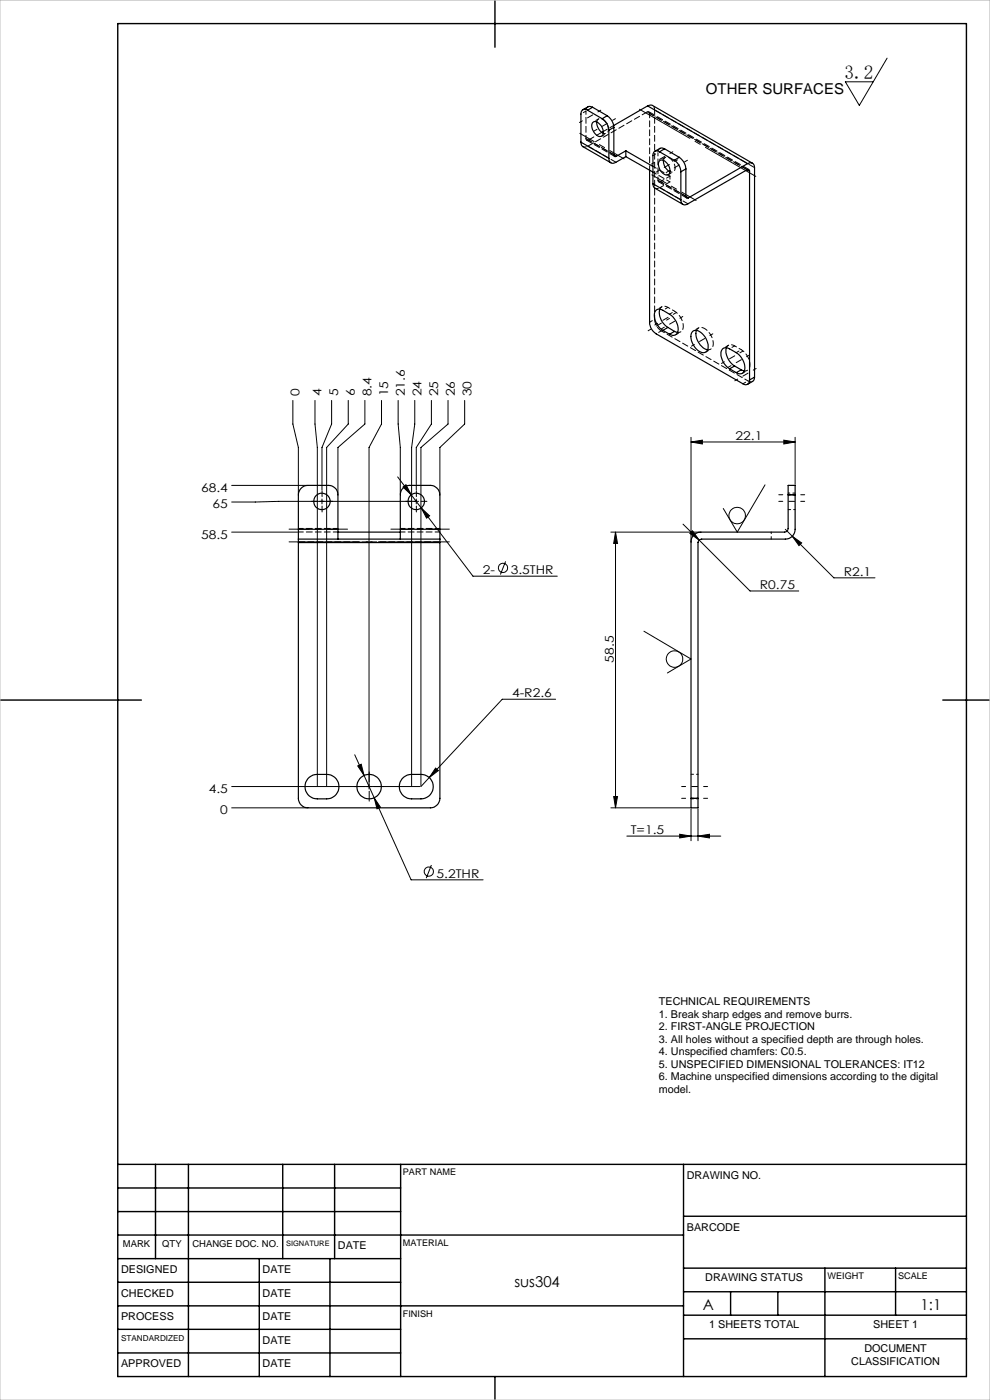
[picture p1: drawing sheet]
<svg xmlns="http://www.w3.org/2000/svg" width="210mm" height="297mm" viewBox="0 0 210 297" stroke-linecap="round" stroke-linejoin="round" font-family="sans-serif">
<g fill="none" stroke="#000" stroke-width=".21">
<path d="M188.2 12.3l-5.9 10.1-3-5h5.9M62.1 84.9v5.1l1.2 4.9v9.9M66.8 84.9v5.1l.5 4.9v71.8M70.3 84.9v5.1l-2 4.9v9M73.9 84.9v5.1l-4.6 4.9v71.8M77.4 84.9v5.1l-5.7 4.9v9.9M80.9 84.9v5.1l-2.6 4.9v72.5M84.5 84.9v5.1l.4 4.9v9.9M88 84.9v5.1l-.7 4.9v71.8M91.5 84.9v5.1l-3.2 4.9v9M95 84.9v5.1l-5.7 4.9v71.8M98.6 84.9v5.1l-5.3 4.9v9.9"/>
<path d="M146.6 93.8l2.4-.4v.8zM146.6 92.8v22M146.6 93.8h22.1M166.3 93.4l2.4 .4-2.4 .4zM168.7 92.8v10M49.1 112.9h14M49.1 103h16M68.3 105.9v1M84.3 101.2l2.9 3.8M85.5 103.3l.6-.5 1.1 2.2zM87.2 105l13.1 17.2h17.9M88.3 105.9v1"/>
<path d="M88.8 106.4l-39.7 .1M89.4 107.8l1.7 1.6-.6 .5zM107.2 119.1l-1 2.8M129.6 112.9h18.9M130.6 112.9v58.5M130.6 112.9l.4 2.4h-.8zM144.9 111.2l3.4 3.4M146.3 113.2l.6-.6 1.4 2zM148.3 114.6l10.8 10.8h10.3M162.3 102.9l-5.9 10-3-5M166.6 112.3l10.3 10.3h8.7M168.1 113.8l1.9 1.4-.5 .5z"/>
<path d="M136.6 133.9l10 5.9-5 3M117.9 148.3h-11.4l-15.4 16.7M49.1 166.9h40M49.1 171.4h16M75.2 160.1l12 26.6h15.3M75.9 162.5l.7-.4 .6 2.4zM79.4 169.3l1.3 2-.7 .3zM91.1 165l-1.8 1.9M92.4 162.9l.6 .6-1.9 1.5zM129.6 171.4h16.8M130.2 169h.8l-.4 2.4zM133 177.4h19.9"/>
<path d="M144.2 177l2.4 .4-2.4 .4zM146.6 171.6v6.8M148.1 177.4l2.4-.4v.8zM148.1 171.6v6.8M91.5 183.5l-1.1 2.8"/>
<circle cx="156.4" cy="109.4" r="1.75"/>
<circle cx="106.7" cy="120.5" r=".99"/>
<circle cx="143.1" cy="139.8" r="1.74"/>
<circle cx="91" cy="184.9" r=".98"/>
</g>
<path d="M61.3 112.3h12.4M82.9 112.3h12.4" fill="none" stroke="#000" stroke-width=".21" stroke-dasharray="15.2 1.3 1.3 1.3" stroke-dashoffset="10.9"/>
<path d="M61.3 115h34" fill="none" stroke="#000" stroke-width=".21" stroke-dasharray="15.2 1.3 1.3 1.3" stroke-dashoffset=".1"/>
<path d="M67.3 106.4h-1.2M68.3 105.4v-1.3M68.3 107.4v1.2M69.3 106.4h1.3M87.3 106.4h-1.2M88.3 105.4v-1.3M88.3 107.4v1.2M89.3 106.4h1.3M77.3 166.9h-2.1M78.3 165.9v-2.1M78.3 167.9v2.1M79.3 166.9h2.1" fill="none" stroke="#000" stroke-width=".21" stroke-dasharray="15.2 1.3 1.3 1.3"/>
<path d="M127.4 23.4l-4.5 2.6M130.6 25.2l-4.6 2.6M142.7 32.2l-4.5 2.6M143.7 33.9l-4.5 2.6M145.8 34l-4.5 2.6M137.5 70.2l4.5-2.6M138.9 68.9l4.5-2.6M140.3 69.8l4.5-2.7M146.7 73.4l4.5-2.6M153 77.1l4.6-2.6M154.5 77.9l4.5-2.6M155.9 80.8l4.5-2.6" fill="none" stroke="#000" stroke-width=".21" stroke-dasharray="15.2 1.3 1.3 1.3" stroke-dashoffset="14.5"/>
<path d="M123 28.3l9.4 5.4M138.3 37.1l9.4 5.4" fill="none" stroke="#000" stroke-width=".21" stroke-dasharray="15.2 1.3 1.3 1.3" stroke-dashoffset="11.7"/>
<path d="M135.6 23.2l24.7 14.2" fill="none" stroke="#000" stroke-width=".21" stroke-dasharray="15.2 1.3 1.3 1.3" stroke-dashoffset="2.9"/>
<path d="M165.2 105h5.5M165.2 106.4h5.5M150.1 169.4h-5.5M150.1 166.9h-5.5" fill="none" stroke="#000" stroke-width=".21" stroke-dasharray="15.2 1.3 1.3 1.3" stroke-dashoffset="14.4"/>
<g fill="none" stroke="#000" stroke-width=".3">
<path d="M25 5h180v287h-180zM105 0v10M0 148.5h30M200 148.5h10M25 247h180M25 257h60M25 252h60M33 247v20M40 247v45M60 247v20M71 247v20M85 247v45"/>
<path d="M145 247v45M145 258h60M25 277h120M25 272h60M25 267h60M25 262h120M55 267v25M70 267v25M145 279h60M145 269h60M145 274h60M155 274v5"/>
<path d="M165 274v5M175 269v23M190 269v10M25 287h60M25 282h60M105 292v5M145.1 284h60"/>
</g>
<path d="M0 0h210v297h-210z" fill="none" stroke="#c0c0c0" stroke-width=".21"/>
<g fill="#000">
<path d="M130.6 112.9l.4 2.4h-.8zM130.2 169h.8l-.4 2.4z"/>
<path d="M92.4 162.9l-1.3 2.1 1.9-1.5zM75.9 162.5l1.3 2-.6-2.4zM79.4 169.3l.6 2.3 .7-.3zM85.5 103.3l1.7 1.7-1.1-2.2zM89.4 107.8l1.1 2.1 .6-.5zM168.1 113.8l1.4 1.9 .5-.5zM146.3 113.2l2 1.4-1.4-2z"/>
<path d="M144.2 177l2.4 .4-2.4 .4zM148.1 177.4l2.4-.4v.8zM146.6 93.8l2.4-.4v.8zM166.3 93.4l2.4 .4-2.4 .4z"/>
</g>
<g fill="none" stroke="#000" stroke-width=".25">
<path d="M123.2 30.2l.1 .6 .3 .3 6 3.4M123.2 30.2l6 3.4M124.6 23.4a.85 .85 0 0 0-1-.1 .85 .85 0 0 0-.4 .9v6M124.6 23.4l3.1 1.8M125.7 26a1.02 1.02 0 0 1 1.6 .5 1.98 1.98 0 0 1 .4 2.3 1.4 1.4 0 0 1-1.8-1l-.4-1zM125.7 22.8l-.8-.2-1.3 .7M125.7 22.8l-1.1 .6M125.7 22.8l3.1 1.7M126.6 25.9a2.76 2.76 0 0 0 1.4 2.4M127.7 25.2a3.2 3.2 0 0 1 1.5 2.4M128 27.9l-.4 .2M128.8 24.5a3.2 3.2 0 0 1 1.4 2.5"/>
<path d="M128.8 24.5l-1.1 .7M129.2 27.6v6M130.2 32.8a.33 .33 0 0 0 .2 .4 .33 .33 0 0 0 .3 0M130.2 27l-1 .6M130.2 27v5.8M130.2 32.8l.5 .4M132.8 33.2l-2.2 1.2a.9 .9 0 0 1-1 .1 .9 .9 0 0 1-.4-.9M132.8 32l5.7 3.3M132.8 32l-2.1 1.2M132.8 32v1.2M132.8 33.2l5.7 3.3M137.4 22.5l.5-.2 .5 .1 21.2 12.2"/>
<path d="M137.4 22.5l21.2 12.2M137.4 22.5l-7.2 4.1M137.8 36.1v32.3a2.97 2.97 0 0 0 1.4 2.4l18.4 10.6a.86 .86 0 0 0 1 .1 .86 .86 0 0 0 .4-.9M138.5 39l.1 .6 .3 .3 6 3.5M138.5 39l5.9 3.4M139.9 32.2a.85 .85 0 0 0-1-.1 .85 .85 0 0 0-.4 .9v6M139.9 32.2l3.1 1.8M140 34a1.74 1.74 0 0 1 2 1.6l.1 .3a.84 .84 0 0 1-.3 1.1 .84 .84 0 0 1-1.1-.2 2.1 2.1 0 0 1-.7-2.8zM140.7 34a2.58 2.58 0 0 0 1.4 2.4M141 31.6l-.8-.2-1.3 .7M141 31.6l-1.1 .6M141 31.6l3.1 1.8"/>
<path d="M143 34a3.2 3.2 0 0 1 1.4 2.4M144.1 33.4a3.2 3.2 0 0 1 1.4 2.4M144.1 33.4l-1.1 .6M144.4 36.4v6M145.5 35.8l-1.1 .6M145.5 35.8v5.9M158.5 36l-12.6 7.2a.9 .9 0 0 1-1 .2 .9 .9 0 0 1-.5-1M158.5 36a.32 .32 0 0 1 .4 0 .32 .32 0 0 1 .1 .3M158.5 36l.5 .3M158.6 34.7a.92 .92 0 0 1 1-.1 .92 .92 0 0 1 .5 1v44.4M158.6 34.7l-12.6 7.3M159 36.3v44.3"/>
<path d="M145.5 41.7a.33 .33 0 0 0 .1 .3 .33 .33 0 0 0 .4 0M145.5 41.7l.5 .3M139.9 65.6a3.7 3.7 0 0 0 1.8 3.9M140.6 70.1a3.5 3.5 0 0 1-1.6-4.1 1.12 1.12 0 0 1 1.6-.2 5.6 5.6 0 0 1 2.6 2 2.65 2.65 0 0 1 .2 3.1 1.14 1.14 0 0 1-1.4 0M140.6 70.1l1.4 .8M141.7 69.5l-1.1 .6M141.7 69.5l1.4 .8M143.1 70.3l.7 .2M143.1 70.3l-1.1 .6M147 70.3a1.79 1.79 0 0 1 2.3 .9 2.72 2.72 0 0 1 .5 3.4 2.02 2.02 0 0 1-2.6-1.2 2.7 2.7 0 0 1-.2-3.1zM147.7 70.1a3.5 3.5 0 0 0 2.4 4.1M154.1 73.8a3.7 3.7 0 0 0 1.7 3.8"/>
<path d="M154.8 78.2a3.7 3.7 0 0 1-1.8-3.8 1.08 1.08 0 0 1 1.8-.4 5.3 5.3 0 0 1 2.5 2 2.7 2.7 0 0 1 .3 3.1l-.8 .2-.6-.2M154.8 78.2l1.4 .9M155.8 77.6l-1 .6M155.8 77.6l1.4 .9M157.2 78.5l.7 .2M157.2 78.5l-1 .6M160.1 80l-.3 .8-1.2 .7M160.1 80l-1.1 .6M63.3 112.3v-7.3a2.05 2.05 0 0 1 2-2h4.4a1.99 1.99 0 0 1 2 2v7.3M63.3 112.3v2.1M63.3 114.4v.7M63.3 115.1v54.3a2.05 2.05 0 0 0 2 2h26a2.05 2.05 0 0 0 2-2v-54.3"/>
<path d="M63.3 112.3h8.4M63.3 114.4h30M63.3 115.1h30M71.7 112.3v2.1M71.7 112.9h13.2M84.9 112.3v-7.3a1.99 1.99 0 0 1 2-2h4.4a2.05 2.05 0 0 1 2 2v7.3M84.9 112.3v2.1M84.9 112.3h8.4M93.3 112.3v2.1M93.3 114.4v.7M167.2 105v7.1a.78 .78 0 0 1-.8 .8h-17.7a2.05 2.05 0 0 0-2.1 2.1v54.4M167.2 105v-2h1.5v2"/>
<path d="M167.2 105h1.5M168.7 105v7.3a2.05 2.05 0 0 1-2.1 2.1h-17.8a.78 .78 0 0 0-.7 .7v54.3M65.3 165.2l.3-.3a2.42 2.42 0 0 1 1.7-.6 4.9 4.9 0 0 1 3.3 .3 2.59 2.59 0 0 1 1.2 3 2.59 2.59 0 0 1-2.5 1.9 4.9 4.9 0 0 1-3.3-.4 2.59 2.59 0 0 1-.7-3.9zM85.3 165.2l.3-.3a2.42 2.42 0 0 1 1.7-.6 4.9 4.9 0 0 1 3.3 .3 2.59 2.59 0 0 1 1.2 3 2.59 2.59 0 0 1-2.5 1.9 4.9 4.9 0 0 1-3.3-.4 2.59 2.59 0 0 1-.7-3.9zM146.6 169.4v2h1.5v-2M146.6 169.4h1.5"/>
<circle cx="68.3" cy="106.4" r="1.75"/>
<circle cx="88.3" cy="106.4" r="1.75"/>
<circle cx="78.3" cy="166.9" r="2.59"/>
</g>
<path d="M63.3 112.9h8.4M71.7 112.1h-8.4M84.9 112.9h8.4M93.3 112.1h-8.4" fill="none" stroke="#000" stroke-width=".21" stroke-dasharray="1.3 .6" stroke-dashoffset=".2"/>
<path d="M124.8 29.7l2.9-1.6M93.3 115h-30" fill="none" stroke="#000" stroke-width=".21" stroke-dasharray="1.3 .6" stroke-dashoffset="-.1"/>
<path d="M124.3 29.4a.32 .32 0 0 0 .1 .3 .32 .32 0 0 0 .4 0M124.8 29.7l5.4 3.1M129.1 27.5a2.29 2.29 0 0 0-2-2.3l-.3 .2-.2 .4M137.8 24.1a.32 .32 0 0 0-.2-.4 .32 .32 0 0 0-.3 0M139.6 38.2a.32 .32 0 0 0 .1 .4 .32 .32 0 0 0 .4-.1M140.1 38.5l2-1.1M140.1 38.5l5.4 3.1M142.1 38.6l-2.1 1.2M143.2 35.6a2.29 2.29 0 0 0-1.9-2.3l-.4 .3-.2 .4" fill="none" stroke="#000" stroke-width=".21" stroke-dasharray="1.3 .6" stroke-dashoffset=".4"/>
<path d="M128 28.3h.2a.73 .73 0 0 0 .9-.8M142.1 36.4l.2 .1a.73 .73 0 0 0 .9-.9M141.7 65.2l1.4 .8M155.8 73.4l1.4 .8M163.6 114.4v-1.5M167.2 105h1.5M167.2 108.1h1.5M168.7 105h-1.5M168.7 104.6h-1.5M146.6 169.5h1.5M146.6 164.3h1.5M146.6 169.4h1.5" fill="none" stroke="#000" stroke-width=".21" stroke-dasharray="1.3 .6" stroke-dashoffset=".8"/>
<g fill="none" stroke="#000" stroke-width=".21" stroke-dasharray="1.3 .6" stroke-dashoffset=".6">
<path d="M123.7 31.1l.5 .1 .5-.2M124.3 23.6l-1.1 .6M124.3 29.4v-5.8M127 25.2l-1.1 .6M127.6 28.9l1.1-.6M138.5 33l1.1-.6M138.9 23.3l-.2-.6-.3-.3M138.9 39.9l.5 .1 .6-.2M139.6 32.4v5.8M141.1 33.4l-1.1 .6M141.8 37l1-.6M142.1 37.4v1.2"/>
<path d="M137.8 68.4l1.1-.7M140 65.6l.3-.4 .5-.2 .9 .2M140.3 70.2l-1.1 .6M140.4 65.1l-1.1 .6M141.7 65.2l-1.1 .6M142 66.6l1.1-.6M143.1 66a3.5 3.5 0 0 1 1.6 4.1l-.4 .4h-.5M143.3 71l1.1-.6M148.2 69.6l-1.1 .6M149.7 74.7l1.1-.6M154.1 73.7l.3-.4 .5-.2 .9 .3M154.5 73.2l-1 .7"/>
<path d="M155.8 73.4l-1 .6M156.2 74.8l1-.6M157.2 74.2a3.5 3.5 0 0 1 1.6 4.1l-.4 .3-.5 .1M157.5 79.2l1-.6M157.6 81.4l1.1-.6"/>
</g>
<path d="M124.7 22.6l-.3 .4-.1 .6M138.5 36.5l3.6 2.1M140 31.5l-.3 .3-.1 .6M142.1 37.4l-3.6-2.1M140.3 70.2l18.4 10.6M147.8 70.1a1.2 1.2 0 0 1 2-.2 3.5 3.5 0 0 1 1.3 3.9l-.5 .3-.5 .1M158.7 80.8l.5 .2 .5-.1" fill="none" stroke="#000" stroke-width=".21" stroke-dasharray="1.3 .6" stroke-dashoffset=".5"/>
<path d="M124.5 29.7l5.9 3.5M124.7 31l6 3.4M124.7 31l12.6-7.3M130.2 32.8l-5.9-3.4M139.7 38.6l6 3.4M140 39.8l5.9 3.4M158.5 36l-20.7-11.9M145.5 41.6l-5.9-3.4M138.9 67.7a3.1 3.1 0 0 0 1.4 2.5" fill="none" stroke="#000" stroke-width=".21" stroke-dasharray="1.3 .6" stroke-dashoffset=".1"/>
<path d="M128 27.9l2.2-1.3M137.8 24.1v12M138.9 67.7v-44.4" fill="none" stroke="#000" stroke-width=".21" stroke-dasharray="1.3 .6" stroke-dashoffset=".3"/>
<path d="M137.3 23.7l21.2 12.3M158.9 36l-21.3-12.3M160.1 35.6l-21.2-12.3" fill="none" stroke="#000" stroke-width=".21" stroke-dasharray="1.3 .6" stroke-dashoffset="-.2"/>
<text font-size="4.1" x="179.2" y="16.8">3.2</text>
<g font-size="3.2">
<text x="149.8" y="20">OTHER SURFACES</text>
<text x="109.1" y="273">sus304</text>
<text x="149.1" y="277.9">A</text>
<text x="195.3" y="278">1:1</text>
</g>
<g font-size="2.6">
<text x="63.5" y="84.1" transform="rotate(-90 63.5 84.1)">0</text>
<text x="68.2" y="84.1" transform="rotate(-90 68.2 84.1)">4</text>
<text x="71.8" y="84.1" transform="rotate(-90 71.8 84.1)">5</text>
<text x="75.3" y="84.1" transform="rotate(-90 75.3 84.1)">6</text>
<text x="78.8" y="84.1" transform="rotate(-90 78.8 84.1)">8.4</text>
<text x="82.3" y="84.1" transform="rotate(-90 82.3 84.1)">15</text>
<text x="85.9" y="84.1" transform="rotate(-90 85.9 84.1)">21.6</text>
<text x="89.4" y="84.1" transform="rotate(-90 89.4 84.1)">24</text>
<text x="92.9" y="84.1" transform="rotate(-90 92.9 84.1)">25</text>
<text x="96.5" y="84.1" transform="rotate(-90 96.5 84.1)">26</text>
<text x="100" y="84.1" transform="rotate(-90 100 84.1)">30</text>
<text x="156" y="93.4">22.1</text>
<text x="42.7" y="104.3">68.4</text>
<text x="45.1" y="107.9">65</text>
<text x="42.7" y="114.2">58.5</text>
<text x="102.4" y="121.8">2-</text>
<text x="108.3" y="121.8">3.5THR</text>
<text x="161.2" y="125">R0.75</text>
<text x="179" y="122.2">R2.1</text>
<text x="130.2" y="140.5" transform="rotate(-90 130.2 140.5)">58.5</text>
<text x="108.6" y="148">4-R2.6</text>
<text x="44.3" y="168.2">4.5</text>
<text x="46.7" y="172.7">0</text>
<text x="133.8" y="177">T=1.5</text>
<text x="92.6" y="186.2">5.2THR</text>
</g>
<g font-size="2.3">
<text x="139.8" y="213.2">TECHNICAL REQUIREMENTS</text>
<text x="139.8" y="215.9">1. Break sharp edges and remove burrs.</text>
<text x="139.8" y="218.5">2. FIRST-ANGLE PROJECTION</text>
<text x="139.8" y="221.2">3. All holes without a specified depth are through holes.</text>
<text x="139.8" y="223.9">4. Unspecified chamfers: C0.5.</text>
<text x="139.8" y="226.5">5. UNSPECIFIED DIMENSIONAL TOLERANCES: IT12</text>
<text x="139.8" y="229.2">6. Machine unspecified dimensions according to the digital</text>
<text x="139.8" y="231.8">model.</text>
<text x="145.7" y="250">DRAWING NO.</text>
<text x="145.7" y="261">BARCODE</text>
<text x="71.7" y="265">DATE</text>
<text x="25.7" y="270">DESIGNED</text>
<text x="25.7" y="275.1">CHECKED</text>
<text x="55.7" y="270">DATE</text>
<text x="55.7" y="275.1">DATE</text>
<text x="149.6" y="271.8">DRAWING STATUS</text>
<text x="25.7" y="280.1">PROCESS</text>
<text x="55.7" y="280.1">DATE</text>
<text x="150.4" y="281.8">1 SHEETS TOTAL</text>
<text x="185.2" y="281.8">SHEET 1</text>
<text x="55.7" y="285">DATE</text>
<text x="183.4" y="286.8">DOCUMENT</text>
<text x="25.7" y="290">APPROVED</text>
<text x="55.7" y="290">DATE</text>
<text x="180.6" y="289.5">CLASSIFICATION</text>
</g>
<g font-size="2">
<text x="26.1" y="264.5">MARK</text>
<text x="34.4" y="264.5">QTY</text>
<text x="40.8" y="264.5">CHANGE DOC. NO.</text>
</g>
<g font-size="1.9">
<text x="85.4" y="249.3">PART NAME</text>
<text x="85.4" y="264.3">MATERIAL</text>
<text x="175.5" y="271.4">WEIGHT</text>
<text x="190.5" y="271.4">SCALE</text>
<text x="85.4" y="279.4">FINISH</text>
</g>
<text font-size="1.7" x="25.7" y="284.4">STANDARDIZED</text>
<text font-size="1.6" x="60.7" y="264.3">SIGNATURE</text>
</svg>
